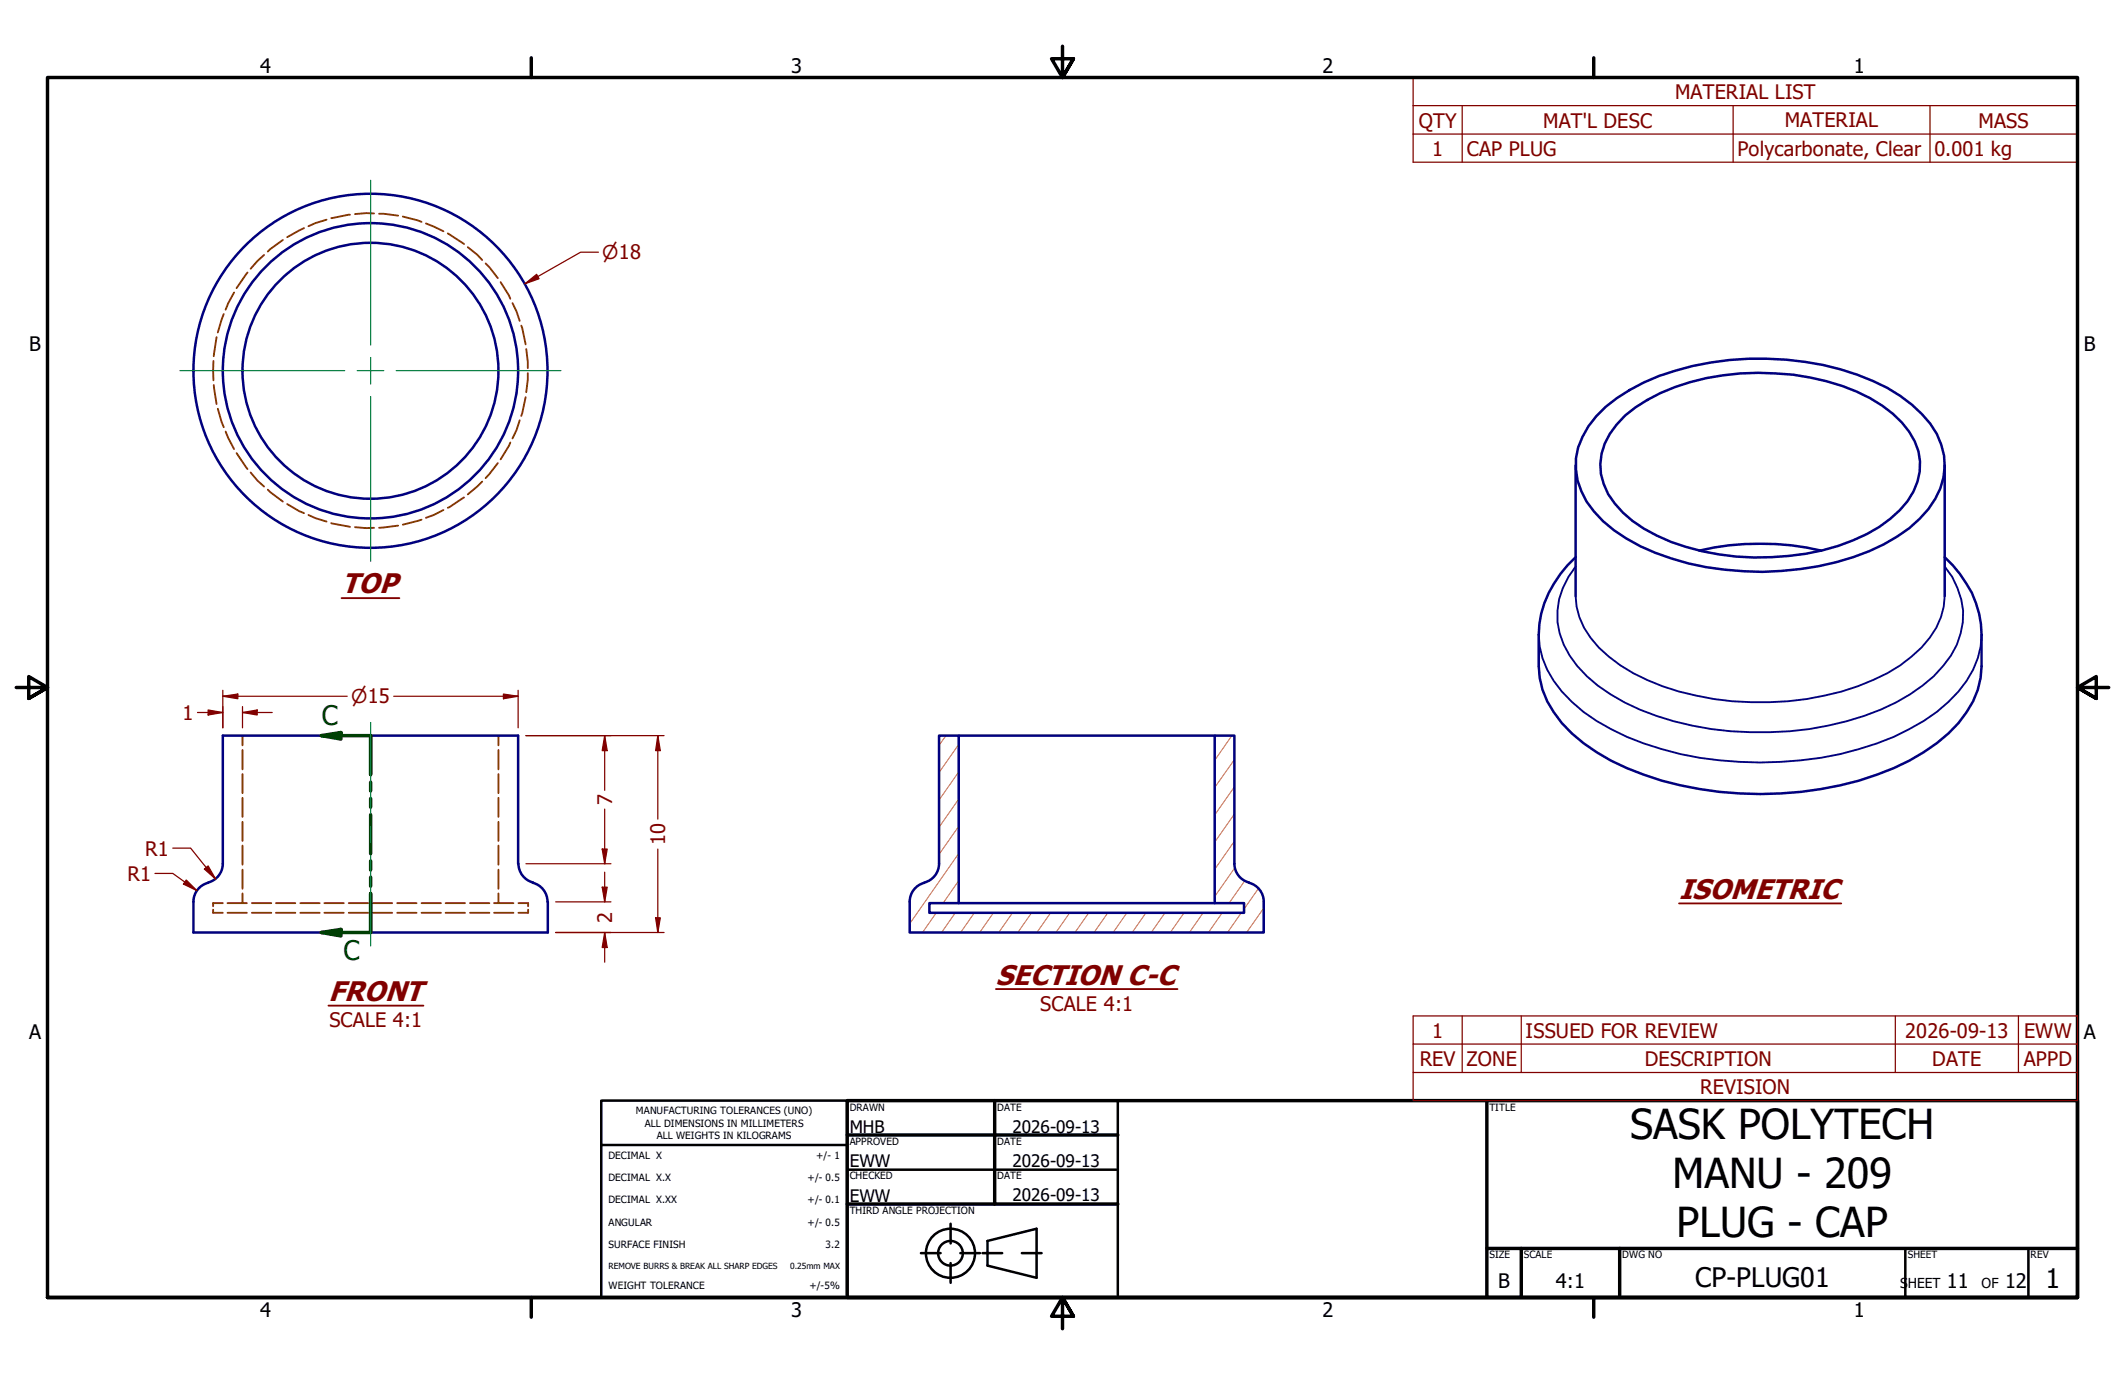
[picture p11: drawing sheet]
<svg xmlns="http://www.w3.org/2000/svg" width="432mm" height="279mm" viewBox="0 0 432 279" stroke-linecap="round" stroke-linejoin="round" font-family="sans-serif">
<!-- layer: Hatch (EDDT) -->
<g fill="none" stroke="#ff8000" stroke-width=".2">
<path d="M192.2 149.5l-1.4 1.9M194.8 151.3l-4 5.7M194.8 156.8l-4 5.8M250.3 149.5l-3.5 5M250.8 154.4l-4 5.6M250.8 159.9l-4 5.7M194.8 162.4l-4 5.7M194.8 167.9l-4 5.7M194.8 173.4l-10 14.3M194.8 178.9l-3.2 4.6M250.8 165.4l-4 5.7M250.8 170.9l-4 5.8"/>
<path d="M251 176.3l-4.2 5.9M252.9 179l-3.2 4.5M186 180.5l-.8 1M190.2 185.5l-2.7 4M194.1 185.5l-2.8 4M198 185.5l-2.8 4M201.9 185.5l-2.8 4M205.7 185.5l-2.8 4M209.6 185.5l-2.8 4M213.5 185.5l-2.8 4M217.4 185.5l-2.8 4M221.2 185.5l-2.8 4"/>
<path d="M225.1 185.5l-2.8 4M229 185.5l-2.8 4M232.9 185.5l-2.8 4M236.7 185.5l-2.8 4M240.6 185.5l-2.8 4M244.5 185.5l-2.8 4M248.3 185.5l-2.7 4M252.2 185.5l-2.8 4M255.7 180.5l-2.9 4.2M256.8 184.5l-3.5 5"/>
</g>
<!-- layer: Hidden (EDDT) -->
<g fill="none" stroke="#804000" stroke-width=".38">
<path d="M47.6 59.4l-1.2 2.3-.6 1.2M50.3 55.4l-2.2 3.1M53.7 51.8l-1.4 1.2-1.4 1.6M57.5 48.8l-3.1 2.3M61.8 46.4l-3.4 1.8M66.4 44.6l-2.3 .7-1.4 .7M71.1 43.6l-3.8 .7M76 43.4l-1.6-.1-2.3 .2M77 43.4l3.9 .4M81.9 44l3.8 1.1M86.6 45.4l3.5 1.6M91 47.4l3.3 2.2"/>
<path d="M95.1 50.2l1.9 1.6 1 1M98.7 53.5l2.5 3M101.7 57.3l2 3.4M43.4 73.3v4M43.4 78.2l.6 3.9M44 68.5l-.6 3.9M45.5 63.8l-1.2 3.8M104.1 61.6l.9 1.7 .6 1.9M105.9 66.2l.9 3.8M106.9 70.9l.4 2.6v1.3M107.3 75.8v1.3l-.4 2.6M44.3 83.1l1.2 3.7"/>
<path d="M45.8 87.7l1.8 3.5M48.1 92.1l2.2 3.2M50.9 96l1.4 1.7 1.4 1.2M54.4 99.5l3.1 2.4M98 97.9l-2.9 2.6M101.2 94.1l-2.5 3.1M103.7 89.9l-2 3.4M105.6 85.4l-.6 2-.9 1.7M106.8 80.7l-.9 3.8M58.4 102.4l2.4 1.5 1 .4M62.7 104.6l1.4 .7 2.3 .7M67.3 106.3l3.8 .8"/>
<path d="M72.1 107.1l2.3 .2h1.6M80.9 106.8l-3.9 .5M85.7 105.6l-3.8 1M90.1 103.6l-2 1-1.5 .6M94.3 101.1l-3.3 2.1M49.3 149.5v1.9M49.3 152.4v3.9M49.3 157.3v3.9M101.3 149.5v1.9M101.3 152.4v3.9M101.3 157.3v3.9M49.3 162.1v3.9"/>
<path d="M49.3 167v3.9M49.3 171.8v3.9M49.3 176.7v3.9M101.3 162.1v3.9M101.3 167v3.9M101.3 171.8v3.9M101.3 176.7v3.9M43.3 184.8v.7h2M45.3 183.5h-2v.6M46.2 185.5h4M46.2 183.5h4M49.3 181.5v2"/>
<path d="M51.2 185.5h3.9M51.2 183.5h3.9M56.1 185.5h3.9M56.1 183.5h3.9M61 185.5h4M61 183.5h4M65.9 185.5h3.9M65.9 183.5h3.9M70.9 185.5h3.9M70.9 183.5h3.9M75.8 185.5h3.9M75.8 183.5h3.9"/>
<path d="M80.7 185.5h3.9M80.7 183.5h3.9M85.7 185.5h3.9M85.7 183.5h3.9M90.6 185.5h3.9M90.6 183.5h3.9M95.5 185.5h3.9M95.5 183.5h3.9M100.4 185.5h3.9M100.4 183.5h3.9M101.3 181.5v2M105.3 183.5h2v.6"/>
<path d="M107.3 184.8v.7h-2"/>
</g>
<!-- layer: Symbol (EDDT) -->
<path d="M69.4 121.5h11.8M341.2 183.6h32.9M66.7 204.3h19.3M202.4 201h36.9" fill="none" stroke="#800000" stroke-width=".38"/>
<!-- layer: Visible (EDDT) -->
<g fill="none" stroke="#000080" stroke-width=".51">
<path d="M320.2 94.6v26.5M324.4 84.6a35.3 35.3 0 0 1 16.1-9.3 60.8 60.8 0 0 1 40.1 2.1 26.9 26.9 0 0 1 13 10.8 13.6 13.6 0 0 1-1.7 15.2 32.4 32.4 0 0 1-15.3 9.8 60.9 60.9 0 0 1-40.2-.9 28.7 28.7 0 0 1-14-10.4 13.5 13.5 0 0 1 .4-15.3zM330.2 84.5a40.5 40.5 0 0 1 23.4-8.6 49.8 49.8 0 0 1 26.4 5 21.5 21.5 0 0 1 9.1 8.8 11.7 11.7 0 0 1-1.5 12.2 25.6 25.6 0 0 1-11 7.9 52 52 0 0 1-39.9-1 22.6 22.6 0 0 1-9.9-8.4 11.8 11.8 0 0 1 1.7-14.1zM395.2 94.6v26.5M320.2 113.2a21.8 21.8 0 0 0-7.5 15.8v6.4a18.8 18.8 0 0 0 6.7 13.6 44.8 44.8 0 0 0 18.2 9.6 74.1 74.1 0 0 0 43.8-1.2 39.6 39.6 0 0 0 16.6-10.5 18 18 0 0 0 4.7-11.5v-6.4a21 21 0 0 0-5.9-14.1l-1.6-1.7M345.3 111.9a55.6 55.6 0 0 1 24.8 0M194.8 149.5h52M42.3 179.4a4 4 0 0 0-3 3.8M45.3 175.5v-26h60v26M45.3 175.5a4 4 0 0 1-3 3.8M105.3 175.5a4 4 0 0 0 3 3.8M108.3 179.4a4 4 0 0 1 3 3.8"/>
<path d="M187.8 179.4a4 4 0 0 0-3 3.8M190.8 175.5v-26h4v34h-6v2h64v-2h-6v-34h4v26M190.8 175.5a4 4 0 0 1-3 3.8M250.8 175.5a4 4 0 0 0 3 3.8M253.8 179.4a4 4 0 0 1 3 3.8M39.3 183.3v6.2h72v-6.2M184.8 183.3v6.2h72v-6.2M194.8 183.5h52"/>
<circle cx="75.3" cy="75.3" r="26"/>
<circle cx="75.3" cy="75.3" r="30"/>
<circle cx="75.3" cy="75.3" r="36"/>
</g>
<!-- layer: Visible Narrow (EDDT) -->
<path d="M320.2 115.1a15.1 15.1 0 0 0 .3 20.2 36.3 36.3 0 0 0 16.1 10.2 67.7 67.7 0 0 0 45.5-1.3 31.5 31.5 0 0 0 14.3-11 14.8 14.8 0 0 0 .3-16l-1.5-2.1M312.7 129a18.8 18.8 0 0 0 6.7 13.6 44.8 44.8 0 0 0 18.2 9.6 74.7 74.7 0 0 0 43.8-1.1 38.9 38.9 0 0 0 16.6-10.6 18 18 0 0 0 4.7-11.5M320.2 121.1a16.1 16.1 0 0 0 6.7 12.3 41.1 41.1 0 0 0 17.8 8 59.9 59.9 0 0 0 35.9-3.2 27 27 0 0 0 12.8-10.6l1-2.2 .6-2.1 .2-2.2" fill="none" stroke="#000080" stroke-width=".38"/>
<!-- layer: Symbol (EDDT) -->
<path d="M287.1 21.5v-5.8h135v5.8M287.1 21.5h135v5.7M287.1 21.5v11.5h135v-5.8M287.1 27.2h135M297.1 21.5v11.5M352.2 21.5v11.5M392.2 21.5v11.5" fill="none" stroke="#800000" stroke-width=".25"/>
<!-- layer: Section Line (EDDT) -->
<path d="M65.3 149.5h4M75.3 149.5v7.9M75.3 158.9v1.8M75.3 162.2v1.8M75.3 165.5v8M75.3 174.9v1.9M75.3 178.2v1.9M75.3 181.5v8" fill="none" stroke="#004000" stroke-width=".7"/>
<path d="M65.3 149.5l4-.7v1.4z" fill="#004000"/>
<path d="M65.3 149.5l4-.7v1.4zM69.3 149.5h6M65.3 189.5h4" fill="none" stroke="#004000" stroke-width=".7"/>
<path d="M65.3 189.5l4-.7v1.4z" fill="#004000"/>
<path d="M65.3 189.5l4-.7v1.4zM69.3 189.5h6" fill="none" stroke="#004000" stroke-width=".7"/>
<!-- layer: Border (EDDT) -->
<g fill="none" stroke="#000" stroke-width=".7">
<path d="M107.9 11.7v4M215.9 9.4v6.3l-2.2-3.8h4.4l-2.2 3.8 2.2-3.8M323.8 11.7v4M3.3 139.7h6.4l-3.9-2.2v4.4l3.9-2.2-3.9 2.2M428.5 139.7h-6.4l3.9-2.2v4.4l-3.9-2.2 3.9 2.2M172.1 223.6h250v40.1h-250zM172.1 230.6h55M202.1 223.6v21.1M302.1 223.6v40.1M172.1 244.7h55M302.1 253.7h120M309.1 253.7v10"/>
<path d="M329.1 253.7v10M9.7 263.7v-248h412.4v248h-412.4h412.4M107.9 263.7v4M218.1 267.5l-2.2-3.8 2.2 3.8h-4.4l2.2-3.8v6.3M323.8 263.7v4"/>
</g>
<!-- layer: Title (EDDT) -->
<g fill="none" stroke="#000" stroke-width=".51">
<path d="M122.2 223.6h49.9v40.1h-49.9zM122.2 232.7h49.9M172.1 237.7h55M227.1 223.6v40.1M187.1 254.6h4M193.2 248.7v4M193.2 256.7v4M195.1 254.6h4M199.6 254.6h4M200.7 252.2l9.9-2.5v10l-9.9-2.5zM207.6 254.6h4M387.2 253.7v10"/>
<path d="M412.2 253.7v10"/>
<circle cx="193.1" cy="254.7" r="5"/>
<circle cx="193.1" cy="254.7" r="2.51"/>
</g>
<!-- layer: Dimension (EDDT) -->
<path d="M109.3 56.2l-2.6 1.5" fill="none" stroke="#800000" stroke-width=".25"/>
<path d="M106.7 57.7l2.3-1.9 .5 .8z" fill="#800000"/>
<path d="M106.7 57.7l2.3-1.9 .5 .8zM121.6 51.2h-3.6l-8.7 5M45.3 141.5h3" fill="none" stroke="#800000" stroke-width=".25"/>
<path d="M45.3 141.5l3-.5v1z" fill="#800000"/>
<path d="M45.3 141.5l3-.5v1zM102.3 141.5h3" fill="none" stroke="#800000" stroke-width=".25"/>
<path d="M102.3 141l3 .5-3 .5z" fill="#800000"/>
<path d="M45.3 140.3v7.6M48.3 141.5h22.2M80 141.5h22.3M102.3 141l3 .5-3 .5zM105.3 140.3v7.6M37.6 179.3l2.4 1.7" fill="none" stroke="#800000" stroke-width=".25"/>
<path d="M37.8 178.8l2.2 2.2-2.7-1.4z" fill="#800000"/>
<path d="M133.7 149.5v3M31.5 177.5h3.6l2.5 1.8M37.8 178.8l2.2 2.2-2.7-1.4z" fill="none" stroke="#800000" stroke-width=".25"/>
<path d="M133.7 149.5l.5 3h-1z" fill="#800000"/>
<path d="M133.7 149.5l.5 3h-1zM133.7 186.5v3" fill="none" stroke="#800000" stroke-width=".25"/>
<path d="M133.2 186.5h1l-.5 3z" fill="#800000"/>
<path d="M106.9 149.5h28M133.7 152.5v13.9M122.9 172.5v3M133.7 172.5v14M112.9 189.5h22M133.2 186.5h1l-.5 3z" fill="none" stroke="#800000" stroke-width=".25"/>
<path d="M122.4 172.5h1l-.5 3z" fill="#800000"/>
<path d="M122.9 149.5v3M122.4 172.5h1l-.5 3z" fill="none" stroke="#800000" stroke-width=".25"/>
<path d="M122.9 149.5l.5 3h-1z" fill="#800000"/>
<path d="M106.9 149.5h17.2M122.9 149.5l.5 3h-1zM122.9 152.5v8.1M106.9 175.5h17.2M122.9 164.4v8.1M122.9 189.5v3" fill="none" stroke="#800000" stroke-width=".25"/>
<path d="M122.9 189.5l.5 3h-1z" fill="#800000"/>
<path d="M122.9 189.5l.5 3h-1zM122.9 180.3v3" fill="none" stroke="#800000" stroke-width=".25"/>
<path d="M122.4 180.3h1l-.5 3z" fill="#800000"/>
<path d="M41.9 176.3l1.9 2.3M122.9 177.2v3.1M112.9 183.3h11.2M112.9 189.5h11.2M122.4 180.3h1l-.5 3zM122.9 192.5v3" fill="none" stroke="#800000" stroke-width=".25"/>
<path d="M41.5 176.6l.8-.6 1.5 2.6z" fill="#800000"/>
<path d="M42.3 144.8h3M35.1 172.3h3.6l3.2 4M41.5 176.6l.8-.6 1.5 2.6z" fill="none" stroke="#800000" stroke-width=".25"/>
<path d="M42.3 144.3l3 .5-3 .5z" fill="#800000"/>
<path d="M42.3 144.3l3 .5-3 .5zM49.3 144.8h3" fill="none" stroke="#800000" stroke-width=".25"/>
<path d="M49.3 144.8l3-.5v1z" fill="#800000"/>
<path d="M40.1 144.8h2.2M45.3 143.6v4.3M49.3 144.8l3-.5v1zM49.3 143.6v4.3M52.3 144.8h3" fill="none" stroke="#800000" stroke-width=".25"/>
<!-- layer: Center Mark (EDDT) -->
<path d="M75.3 36.6v33.5M36.6 75.3h33.4M72.6 75.3h5.4M75.3 72.6v5.4M80.5 75.3h33.5M75.3 80.6v33.4" fill="none" stroke="#008040" stroke-width=".25"/>
<!-- layer: Centerline (EDDT) -->
<path d="M75.3 146.8v18.5M75.3 167.8v3.4M75.3 173.7v18.5" fill="none" stroke="#008040" stroke-width=".25"/>
<!-- layer: Symbol (EDDT) -->
<path d="M287.1 217.9v5.7h135v-5.7M287.1 212.2v5.7h135M297.1 206.4v11.5M309.1 206.4v11.5M385.1 206.4v11.5M410.1 206.4v11.5M422.1 212.2h-135v-5.8h135v11.5" fill="none" stroke="#800000" stroke-width=".25"/>
<g font-size="8.4">
<text x="331.2" y="231.4">SASK POLYTECH</text>
<text x="339.9" y="241.4">MANU - 209</text>
<text x="340.7" y="251.3">PLUG - CAP</text>
</g>
<g font-size="5.8" fill="#800000">
<text x="69.4" y="120.6">TOP</text>
<text x="341.2" y="182.7">ISOMETRIC</text>
<text x="66.7" y="203.5">FRONT</text>
<text x="202.4" y="200.1">SECTION C-C</text>
</g>
<g font-size="5.5" fill="#004000">
<text x="65.4" y="147.4">C</text>
<text x="69.8" y="195.1">C</text>
</g>
<g font-size="5.5">
<text x="344.5" y="261.6">CP-PLUG01</text>
<text x="415.7" y="261.7">1</text>
</g>
<g font-size="4.1">
<text x="52.8" y="14.7">4</text>
<text x="160.8" y="14.7">3</text>
<text x="268.7" y="14.7">2</text>
<text x="376.7" y="14.7">1</text>
<text x="5.9" y="71.4">B</text>
<text x="423.4" y="71.4">B</text>
<text x="5.9" y="211.1">A</text>
<text x="423.4" y="211.1">A</text>
<text x="304.4" y="261.7">B</text>
<text x="316.2" y="261.7">4:1</text>
<text x="395.6" y="261.6">11</text>
<text x="407.4" y="261.6">12</text>
<text x="52.8" y="267.7">4</text>
<text x="160.8" y="267.7">3</text>
<text x="268.7" y="267.7">2</text>
<text x="376.7" y="267.7">1</text>
</g>
<g font-size="4.1" fill="#800000">
<text x="340.4" y="20.1">MATERIAL LIST</text>
<text x="288.3" y="25.9">QTY</text>
<text x="313.6" y="25.9">MAT'L DESC</text>
<text x="362.6" y="25.8">MATERIAL</text>
<text x="402" y="25.9">MASS</text>
<text x="291" y="31.6">1</text>
<text x="298.1" y="31.6">CAP PLUG</text>
<text x="353.1" y="31.7">Polycarbonate, Clear</text>
<text x="393.1" y="31.7">0.001 kg</text>
<text x="37.1" y="146.3">1</text>
<text x="124.4" y="163.6" transform="rotate(-90 124.4 163.6)">7</text>
<text x="29.5" y="173.9">R1</text>
<text x="135.2" y="171.8" transform="rotate(-90 135.2 171.8)">10</text>
<text x="25.9" y="179">R1</text>
<text x="124.4" y="187.5" transform="rotate(-90 124.4 187.5)">2</text>
<text x="66.9" y="208.7">SCALE 4:1</text>
<text x="211.4" y="205.4">SCALE 4:1</text>
<text x="291" y="210.8">1</text>
<text x="310" y="210.8">ISSUED FOR REVIEW</text>
<text x="387.2" y="210.8">2026-09-13</text>
<text x="411.3" y="210.8">EWW</text>
<text x="288.5" y="216.5">REV</text>
<text x="298" y="216.5">ZONE</text>
<text x="334.2" y="216.5">DESCRIPTION</text>
<text x="392.6" y="216.5">DATE</text>
<text x="411.2" y="216.5">APPD</text>
<text x="345.4" y="222.2">REVISION</text>
</g>
<g font-size="3.9" fill="#800000">
<text x="122.4" y="52.7">⌀18</text>
<text x="71.4" y="142.9">⌀15</text>
</g>
<g font-size="3.5">
<text x="172.7" y="230.1">MHB</text>
<text x="205.7" y="230.1">2026-09-13</text>
<text x="172.7" y="237.2">EWW</text>
<text x="205.7" y="237.1">2026-09-13</text>
<text x="172.7" y="244.2">EWW</text>
<text x="205.7" y="244.1">2026-09-13</text>
</g>
<g font-size="2.8">
<text x="386.1" y="261.6">S</text>
<text x="387.7" y="261.6">HEET</text>
<text x="402.7" y="261.6">OF</text>
</g>
<g font-size="2">
<text x="129.2" y="226.4">MANUFACTURING TOLERANCES (UNO)</text>
<text x="172.7" y="225.7">DRAWN</text>
<text x="202.6" y="225.7">DATE</text>
<text x="302.6" y="225.7">TITLE</text>
<text x="131" y="228.9">ALL DIMENSIONS IN MILLIMETERS</text>
<text x="133.5" y="231.4">ALL WEIGHTS IN KILOGRAMS</text>
<text x="172.7" y="232.7">APPROVED</text>
<text x="202.6" y="232.7">DATE</text>
<text x="123.6" y="235.5">DECIMAL X</text>
<text x="123.6" y="240">DECIMAL X.X</text>
<text x="165.9" y="235.5">+/- 1</text>
<text x="172.7" y="239.6">CHECKED</text>
<text x="202.6" y="239.6">DATE</text>
<text x="123.6" y="244.5">DECIMAL X.XX</text>
<text x="164.1" y="240">+/- 0.5</text>
<text x="164.1" y="244.5">+/- 0.1</text>
<text x="123.6" y="249">ANGULAR</text>
<text x="164.1" y="249.1">+/- 0.5</text>
<text x="172.7" y="246.7">THIRD ANGLE PROJECTION</text>
<text x="123.6" y="253.6">SURFACE FINISH</text>
<text x="167.8" y="253.7">3.2</text>
<text x="302.6" y="255.7">SIZE</text>
<text x="309.6" y="255.7">SCALE</text>
<text x="329.6" y="255.7">DWG NO</text>
<text x="387.7" y="255.7">SHEET</text>
<text x="412.6" y="255.7">REV</text>
<text x="123.6" y="261.9">WEIGHT TOLERANCE</text>
<text x="164.5" y="262">+/-5%</text>
</g>
<g font-size="1.7">
<text x="123.6" y="257.9">REMOVE BURRS &amp; BREAK ALL SHARP EDGES</text>
<text x="160.5" y="257.9">0.25mm MAX</text>
</g>
</svg>
